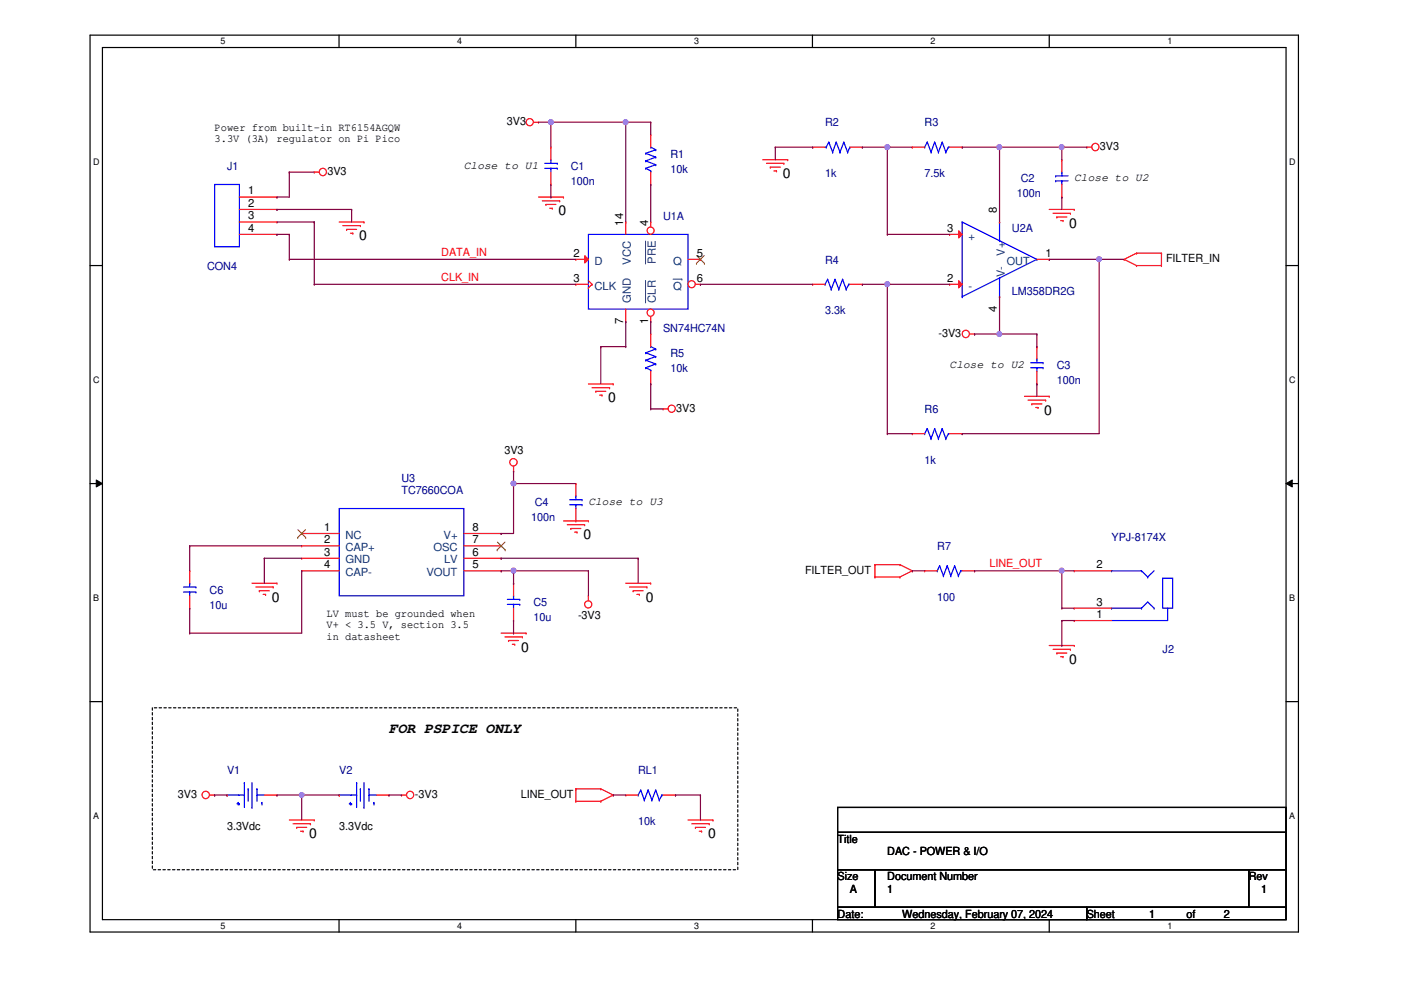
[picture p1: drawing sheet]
<svg xmlns="http://www.w3.org/2000/svg" width="297mm" height="210mm" viewBox="0 0 297 210" stroke-linecap="round" stroke-linejoin="round" font-family="sans-serif">
<path d="M19.1 7.5h256.2v190.1h-256.2zM21.7 10.1h251v184.9h-251z" fill="none" stroke="#000" stroke-width=".25"/>
<g fill="#fff">
<path d="M46.8 7.7h1v2.1h-1z"/>
<path d="M46.8 195.2h1v2.2h-1z"/>
</g>
<path d="M71.9 7.5v2.6M71.9 195v2.6" fill="none" stroke="#000" stroke-width=".25"/>
<g fill="#fff">
<path d="M96.9 7.7h1.1v2.1h-1.1z"/>
<path d="M96.9 195.2h1.1v2.2h-1.1z"/>
</g>
<path d="M122.1 7.5v2.6M122.1 195v2.6" fill="none" stroke="#000" stroke-width=".25"/>
<g fill="#fff">
<path d="M147.2 7.7h1v2.1h-1z"/>
<path d="M147.2 195.2h1v2.2h-1z"/>
</g>
<path d="M172.3 7.5v2.6M172.3 195v2.6" fill="none" stroke="#000" stroke-width=".25"/>
<g fill="#fff">
<path d="M197.3 7.7h1v2.1h-1z"/>
<path d="M197.3 195.2h1v2.2h-1z"/>
</g>
<path d="M222.5 7.5v2.6M222.5 195v2.6" fill="none" stroke="#000" stroke-width=".25"/>
<g fill="#fff">
<path d="M247.5 7.7h1v2.1h-1z"/>
<path d="M247.5 195.2h1v2.2h-1z"/>
<path d="M19.8 33.2h1.3v2.1h-1.3z"/>
<path d="M273.3 33.2h1.4v2.1h-1.4z"/>
<path d="M19.8 79.4h1.3v2.1h-1.3z"/>
<path d="M273.3 79.4h1.4v2.1h-1.4z"/>
</g>
<path d="M19.1 56.3h2.6M272.7 56.3h2.6" fill="none" stroke="#000" stroke-width=".25"/>
<g fill="#fff">
<path d="M19.8 125.6h1.2v2.2h-1.2z"/>
<path d="M273.3 125.6h1.3v2.2h-1.3z"/>
</g>
<path d="M19.1 102.5h2.6M272.7 102.5h2.6" fill="none" stroke="#000" stroke-width=".25"/>
<path d="M20.4 101.8l1.3 .7-1.3 .8zM272.7 102.5l1.3-.7v1.5z" fill="#000"/>
<path d="M20.4 101.8l1.3 .7-1.3 .8zM272.7 102.5l1.3-.7v1.5z" fill="none" stroke="#000" stroke-width=".21"/>
<g fill="#fff">
<path d="M19.8 171.9h1.2v2.1h-1.2z"/>
<path d="M273.3 171.9h1.3v2.1h-1.3z"/>
</g>
<path d="M19.1 148.8h2.6M272.7 148.8h2.6M177.6 171.2h95.1v5.3h-95.1zM177.6 176.5h95.1v7.9h-95.1zM177.6 184.4h7.9v8h-7.9zM177.6 192.4h52.8v2.6h-52.8zM185.5 184.4h79.3v8h-79.3zM230.4 192.4h42.3v2.6h-42.3zM264.8 184.4h7.9v8h-7.9z" fill="none" stroke="#000" stroke-width=".25"/>
<path d="M32.3 150.1h124.1v34.3h-124.1z" fill="none" stroke="#000" stroke-width=".25" stroke-dasharray=".5 .5"/>
<g fill="none" stroke="#f00" stroke-width=".25">
<path d="M66.6 36.5h.1M66.6 36.5h1.1M113.1 25.9h1.1M114.2 25.9h.1M116.8 39.1h.1M116.8 31.2h.1M116.8 31.2v2.7M116.8 36.5v2.6M138 28.6h.1M138 39.1h.1M138 28.6v2.6M138 36.5v2.6"/>
<path d="M161.7 33.9h5.3M162.5 34.6h3.7M163.3 35.4h.1M163.3 35.4h2.1M164.1 36.2h.5M164.6 36.2h.1M166.2 34.6h.1M167 33.9h.1M172.3 31.2h.1M172.3 31.2h2.6M180.2 31.2h2.6M182.8 31.2h.1"/>
<path d="M193.4 31.2h.1M193.4 31.2h2.6M201.3 31.2h2.7M204 31.2h.1M230.4 31.2h.1M230.4 31.2h1.1M50.8 41.8h7.9M50.8 44.4h7.9M50.8 47.1h7.9M50.8 49.7h7.9M58.7 41.8h.1M58.7 44.4h.1"/>
<path d="M58.7 47.1h.1M58.7 49.7h.1M71.9 47.1h5.3M72.7 47.8h3.7M73.5 48.6h.1M73.5 48.6h2.1M74.3 49.4h.5M74.8 49.4h.1M76.4 47.8h.1M77.2 47.1h.1M114.2 41.8h5.3M115 42.6h3.7"/>
<path d="M115.7 43.3h.1M115.7 43.3h2.2M116.5 44.2h.6M117.1 44.2h.1M118.7 42.6h.1M119.5 41.8h.1M222.5 44.4h5.3M223.3 45.2h3.6M224.1 46h.1M224.1 46h2.1M224.9 46.8h.5M225.4 46.8h.1"/>
<path d="M226.9 45.2h.1M227.8 44.4h.1M238.3 55h.1M238.3 55l2.7 1.3M241 53.7h.1M241 56.3h.1M241 53.7l-2.7 1.3M241 53.7h5.3M241 56.3h5.3M246.3 53.7h.1M246.3 56.3h.1M246.3 53.7v2.6"/>
<path d="M138 70.8h.1M138 70.8v2.7M138 78.7v2.7M172.3 60.3h.1M172.3 60.3h2.6M180.2 60.3h2.6M182.8 60.3h.1M205.6 70.8h1M206.6 70.8h.1M219.8 73.5h.1M219.8 73.5v2.6M219.8 78.7v2.7"/>
<path d="M108.9 99.9h.1M108.9 98.8v1.1M124.8 81.4h5.2M125.5 82.2h3.7M126.3 83h.1M126.3 83h2.1M127.1 83.8h.5M127.6 83.8h.1M129.2 82.2h.1M130 81.4h.1M138 81.4h.1M140.6 86.7h.1"/>
<path d="M140.6 86.7h1M193.4 91.9h.1M193.4 91.9h2.6M201.3 91.9h2.7M204 91.9h.1M217.2 84h5.3M218 84.8h3.7M218.8 85.6h.1M218.8 85.6h2.1M219.6 86.4h.5M219.8 81.4h.1M220.1 86.4h.1"/>
<path d="M221.7 84.8h.1M222.5 84h.1M119.5 110.4h5.3M120.3 111.3h3.7M121 112.1h.1M121 112.1h2.1M121.8 112.8h.5M122.1 110.4h.1M122.1 102.5h.1M122.1 102.5v2.7M122.1 107.8v2.6M122.3 112.8h.1"/>
<path d="M124 111.3h.1M124.8 110.4h.1M185.5 119.7h.1M185.5 119.7v2.6M185.5 119.7h5.3M190.8 119.7h.1M190.8 119.7l2.6 1.3M40.2 128.9h.1M40.2 121h.1M40.2 121v2.7M40.2 126.3v2.6M53.4 123.7h5.3"/>
<path d="M54.2 124.5h3.7M55 125.3h.1M55 125.3h2.1M55.8 126h.5M56.3 126h.1M57.9 124.5h.1M58.7 123.7h.1M106.3 134.2h5.2M107.1 135h3.6M107.8 135.8h.1M107.8 135.8h2.1M108.6 136.6h.5"/>
<path d="M108.9 131.6h.1M108.9 123.7h.1M108.9 123.7v2.6M108.9 128.9v2.7M109.1 136.6h.1M110.7 135h.1M111.5 134.2h.1M124.8 126.3h.1M124.8 126.3v1.1M132.7 123.7h5.3M133.5 124.5h3.7M134.2 125.3h.1"/>
<path d="M134.2 125.3h2.2M135 126h.6M135.6 126h.1M137.2 124.5h.1M138 123.7h.1M185.5 122.3h.1M185.5 122.3h5.3M190.8 122.3h.1M193.4 121h.1M193.4 121l-2.6 1.3M222.5 136.9h5.3M223.3 137.7h3.6"/>
<path d="M224.1 138.5h.1M224.1 138.5h2.1M224.9 139.2h.5M225.4 139.2h.1M226.9 137.7h.1M227.8 136.9h.1M227.8 131.6h.1M227.8 121h.1M227.8 128.9h.1M227.8 131.6h7.9M227.8 121h7.9M227.8 128.9h7.9"/>
<path d="M44.5 168.6h1M45.5 168.6h.1M61.3 173.9h5.3M62.1 174.7h3.7M62.9 175.4h.1M62.9 175.4h2.1M63.7 176.2h.6M64.3 176.2h.1M65.8 174.7h.1M66.6 173.9h.1M71.9 168.6h.1M79.8 168.6h2.7"/>
<path d="M82.5 168.6h.1M85.1 168.6h.1M85.1 168.6h1.1M122.1 169.9h.1M122.1 167.3h.1M122.1 169.9h5.3M122.1 167.3v2.6M122.1 167.3h5.3M127.4 169.9h.1M127.4 167.3h.1M127.4 167.3l2.6 1.3M130 168.6h.1"/>
<path d="M130 168.6l-2.6 1.3M132.7 168.6h.1M132.7 168.6h2.6M140.6 168.6h2.6M143.2 168.6h.1M145.9 173.9h5.3M146.7 174.7h3.7M147.4 175.4h.1M147.4 175.4h2.2M148.3 176.2h.5M148.8 176.2h.1M150.4 174.7h.1"/>
<path d="M151.2 173.9h.1"/>
<circle cx="68.4" cy="36.5" r=".77"/>
<circle cx="112.3" cy="25.9" r=".76"/>
<circle cx="232.2" cy="31.2" r=".77"/>
<circle cx="204.8" cy="70.8" r=".77"/>
<circle cx="108.9" cy="98" r=".78"/>
<circle cx="142.4" cy="86.6" r=".76"/>
<circle cx="124.7" cy="128.1" r=".76"/>
<circle cx="43.6" cy="168.5" r=".78"/>
<circle cx="86.9" cy="168.5" r=".77"/>
</g>
<g fill="none" stroke="#00f" stroke-width=".25">
<path d="M45.5 39.1h5.3v13.2h-5.3zM115.5 35.7h2.7M115.5 34.6h2.7M116.8 33.9h.1M116.8 35.7h.1M116.8 33.9v.7M116.8 35.7v.8M118.2 35.7h.1M118.2 34.6h.1M136.9 35.7h.1M136.9 34.1h.1M136.9 32.5h.1"/>
<path d="M136.9 35.7l1.1 .5M136.9 34.1l2.1 .8M136.9 32.5l2.1 .8M138 31.2h.1M138 36.2h.1M138 31.2l1 .5M138 36.2v.3M139 34.9h.1M139 33.3h.1M139 31.7h.1M139 34.9l-2.1 .8M139 33.3l-2.1 .8"/>
<path d="M139 31.7l-2.1 .8M174.9 31.2h.3M175.2 31.2h.1M175.7 30.1h.1M175.7 30.1l-.5 1.1M175.7 30.1l.8 2.2M176.5 32.3h.1M177.3 30.1h.1M177.3 30.1l-.8 2.2M177.3 30.1l.8 2.2M178.1 32.3h.1M178.9 30.1h.1"/>
<path d="M178.9 30.1l-.8 2.2M178.9 30.1l.8 2.2M179.7 32.3h.1M180.2 31.2h.1M180.2 31.2l-.5 1.1M196 31.2h.1M196.6 30.1h.1M196.6 30.1l.8 2.2M196.6 30.1l-.6 1.1M197.4 32.3h.1M198.2 30.1h.1M198.2 30.1l.8 2.2"/>
<path d="M198.2 30.1l-.8 2.2M199 32.3h.1M199.8 30.1h.1M199.8 30.1l.7 2.2M199.8 30.1l-.8 2.2M200.5 32.3h.1M201.1 31.2h.1M201.1 31.2h.2M201.1 31.2l-.6 1.1M175.5 59.2h.1M175.5 59.2l.7 2.1M175.5 59.2l-.6 1.1"/>
<path d="M177 59.2h.1M177 59.2l.8 2.1M177 59.2l-.8 2.1M178.6 59.2h.1M178.6 59.2l.8 2.1M178.6 59.2l-.8 2.1M204 47.1h.1M204 47.1l15.8 7.9M204 47.1v15.8M211.9 51h.1M211.9 58.9h.1M211.9 47.1h.1"/>
<path d="M211.9 47.1v3.9M211.9 58.9v4M219.8 55h.1M219.8 55l-15.8 7.9M136.9 78h.1M136.9 76.4h.1M136.9 74.8h.1M136.9 78l1.1 .5M136.9 76.4l2.1 .8M136.9 74.8l2.1 .8M138 73.5h.1M138 78.5h.1"/>
<path d="M138 78.5v.2M138 73.5l1 .5M139 77.2h.1M139 75.6h.1M139 74h.1M139 77.2l-2.1 .8M139 75.6l-2.1 .8M139 74l-2.1 .8M174.9 60.3h.1M176.2 61.3h.1M177.8 61.3h.1M179.4 61.3h.1"/>
<path d="M180 60.3h.1M180 60.3l-.6 1M180 60.3h.2M204 62.9h.1M211.9 62.9h.1M218.5 78h2.6M218.5 76.9h2.6M219.8 76.1h.1M219.8 78h.1M219.8 76.1v.8M219.8 78v.7M221.1 78h.1"/>
<path d="M221.1 76.9h.1M196 91.9h.1M196.6 90.9h.1M196.6 90.9l.8 2.1M196.6 90.9l-.6 1M197.4 93h.1M198.2 90.9h.1M198.2 90.9l.8 2.1M198.2 90.9l-.8 2.1M199 93h.1M199.8 90.9h.1M199.8 90.9l.7 2.1"/>
<path d="M199.8 90.9l-.8 2.1M200.5 93h.1M201.1 91.9h.1M201.1 91.9l-.6 1.1M201.1 91.9h.2M120.8 107h2.6M120.8 106h2.6M122.1 105.2h.1M122.1 107h.1M122.1 105.2v.8M122.1 107v.8M123.4 107h.1"/>
<path d="M123.4 106h.1M38.9 125.5h2.6M38.9 124.5h2.6M40.2 123.7h.1M40.2 125.5h.1M40.2 123.7v.8M40.2 125.5v.8M41.5 125.5h.1M41.5 124.5h.1M107.6 128.1h2.6M107.6 127.1h2.6M108.9 126.3h.1"/>
<path d="M108.9 128.1h.1M108.9 126.3v.8M108.9 128.1v.8M110.2 128.1h.1M110.2 127.1h.1M235.7 128.9h.1M235.7 121h.1M235.7 128.9h6.3M235.7 121h6.3M242 128.9h.1M242 121h.1M242 128.9l1.3-1.3 1.4 1.3"/>
<path d="M242 121l1.3 1.3M243.3 122.3h.1M244.7 128.9h.1M244.7 121l-1.4 1.3M246.5 122.6h2.1v6.3h-2.1zM247.6 128.9v2.7h-11.9M71.9 168.6h.1M71.9 168.6h3.7M74 170.4h.5M74.3 170.1h.1M74.3 170.1v.6M74.5 170.4h.1"/>
<path d="M75.6 168.6h.1M75.6 165.9h.1M75.6 165.9v5.3M76.4 167.3h.1M76.4 167.3v2.6M77.2 171.2h.1M77.2 165.9v5.3M78.2 167.3h.1M78.2 168.6h.1M78.2 168.6h1.6M78.2 167.3v2.6M79.3 170.1h.1"/>
<path d="M79.3 170.1v.6M135.3 168.6h.1M135.8 167.5h.1M135.8 167.5l.8 2.1M135.8 167.5l-.5 1.1M136.6 169.6h.1M137.4 167.5h.1M137.4 167.5l.8 2.1M137.4 167.5l-.8 2.1M138.2 169.6h.1M139 167.5h.1M139 167.5l.8 2.1"/>
<path d="M139 167.5l-.8 2.1M139.8 169.6h.1M140.3 168.6h.1M140.3 168.6l-.5 1M140.3 168.6h.3"/>
</g>
<path d="M203.2 48.9l.8 .8-.8 .8z" fill="#f00"/>
<path d="M201.3 49.7h.1M201.3 49.7h2.7M203.2 48.9l.8 .8-.8 .8z" fill="none" stroke="#f00" stroke-width=".25"/>
<path d="M203.2 59.5l.8 .8-.8 .7z" fill="#f00"/>
<g fill="none" stroke="#f00" stroke-width=".25">
<path d="M225.1 33.9h.1M225.1 33.9v2.6M225.1 39.1v2.7M124.8 59.5l.7 .8M203.2 59.5l.8 .8-.8 .7zM211.9 47.1h.1M219.8 55h2.7M222.5 55h.1M225.1 41.8h.1M122.1 60.3h.1M122.1 60.3h2.7M124.8 61h.1"/>
<path d="M125.5 60.3h.1M125.5 60.3l-.7 .7M201.3 60.3h.1M201.3 60.3h2.7M211.9 62.9h.1M64 113.1h.1M64 115.7h.1M64 118.4h.1M64 113.1h7.9M64 115.7h7.9M64 118.4h7.9M98.3 113.1h8"/>
<path d="M98.3 115.7h8M98.3 118.4h8M106.3 118.4h.1M106.3 115.7h.1M106.3 113.1h.1M64 121h.1M64 121h7.9M98.3 121h8M106.3 121h.1M196 121h.1M196 121h2.7M204 121h2.6"/>
<path d="M206.6 121h.1"/>
</g>
<g fill="none" stroke="#00f" stroke-width=".25">
<path d="M223.8 38.4h.1M223.8 37.3h.1M223.8 38.4h2.6M223.8 37.3h2.6M225.1 36.5h.1M225.1 38.4h.1M225.1 36.5v.8M225.1 38.4v.7M124.8 49.7h21.1v15.8h-21.1zM71.9 107.8h26.4v18.5h-26.4zM199.2 120h.1M199.2 120l.8 2.1"/>
<path d="M199.2 120l-.5 1M200.8 120h.1M200.8 120l.8 2.1M200.8 120l-.8 2.1M202.4 120h.1M202.4 120l.8 2.1M202.4 120l-.8 2.1M198.7 121h.1M200 122.1h.1M201.6 122.1h.1M203.2 122.1h.1M203.7 121h.1"/>
<path d="M203.7 121l-.5 1.1M203.7 121h.3"/>
</g>
<path d="M63.1 114h.1M63.2 112.3l1.6 1.7M64.8 112.3l-1.7 1.7M64.8 114h.1M105.4 116.6h.1M105.5 114.9l1.6 1.7M107.1 114.9l-1.7 1.7M107.1 116.6h.1" fill="none" stroke="#804000" stroke-width=".21"/>
<circle cx="137.9" cy="66.3" r=".75" fill="#fff"/>
<g fill="none" stroke="#f00" stroke-width=".25">
<path d="M138 68.2h.1M138 67.1v1.1"/>
<circle cx="137.9" cy="66.3" r=".75"/>
</g>
<path d="M136.9 59.5h.1M136.9 59.5v4.7" fill="none" stroke="#004080" stroke-width=".21"/>
<path d="M124 54.2l.8 .8-.8 .8z" fill="#f00"/>
<path d="M122.1 55h.1M122.1 55h2.7M124 54.2l.8 .8-.8 .8z" fill="none" stroke="#f00" stroke-width=".25"/>
<circle cx="137.9" cy="48.9" r=".75" fill="#fff"/>
<g fill="none" stroke="#f00" stroke-width=".25">
<path d="M132.7 47.1h.1M132.7 47.1v2.6M138 47.1h.1M138 47.1v1M145.9 55h2.6M148.5 55h.1M132.7 68.2h.1M132.7 65.5v2.7"/>
<circle cx="137.9" cy="48.9" r=".75"/>
</g>
<path d="M136.9 51.1h.1M136.9 51.1v4.9" fill="none" stroke="#004080" stroke-width=".21"/>
<path d="M147.7 55.8h.1M147.7 54.2l1.7 1.6M149.3 54.2l-1.6 1.6M149.4 55.8h.1" fill="none" stroke="#804000" stroke-width=".21"/>
<circle cx="146.7" cy="60.3" r=".75" fill="#fff"/>
<g fill="none" stroke="#f00" stroke-width=".25">
<path d="M147.4 60.3h1.1M148.5 60.3h.1M48.1 168.6h.1M56 168.6h2.7M58.7 168.6h.1"/>
<circle cx="146.7" cy="60.3" r=".75"/>
</g>
<path d="M142.7 59.2h1.9M144.6 59.2h.1" fill="none" stroke="#004080" stroke-width=".21"/>
<g fill="none" stroke="#00f" stroke-width=".25">
<path d="M48.1 168.6h.1M48.1 168.6h3.7M50.2 170.4h.6M50.5 170.1h.1M50.5 170.1v.6M50.8 170.4h.1M51.8 168.6h.1M51.8 165.9h.1M51.8 165.9v5.3M52.6 167.3h.1M52.6 167.3v2.6M53.4 171.2h.1"/>
<path d="M53.4 165.9v5.3M54.5 167.3h.1M54.5 168.6h.1M54.5 167.3v2.6M54.5 168.6h1.5M55.5 170.1h.1M55.5 170.1v.6"/>
</g>
<g fill="none" stroke="#800040" stroke-width=".25">
<path d="M61.3 36.5h.1M61.3 36.5v5.3h-2.6M61.3 36.5h5.3M211.9 31.2h.1M211.9 31.2v15.9M58.7 44.4h.1M58.7 41.8h.1M58.7 44.4h15.8M58.7 47.1h7.9M61.3 55h.1M61.3 55h60.8M66.6 47.1h.1"/>
<path d="M66.6 47.1v13.2M188.1 49.7h.1M188.1 49.7h13.2M66.6 60.3h.1M66.6 60.3h55.5M127.4 73.5h.1M127.4 73.5h5.3M127.4 73.5v7.9M132.7 68.2h.1M132.7 73.5h.1M132.7 68.2v5.3M138 68.2h.1"/>
<path d="M138 68.2v2.6M148.5 60.3h.1M148.5 60.3h23.8M182.8 60.3h.1M182.8 60.3h5.3M211.9 70.8h.1M211.9 62.9v7.9M40.2 115.7h.1M40.2 115.7h23.8M40.2 115.7v5.3M56 118.4h.1M56 118.4v5.3"/>
<path d="M56 118.4h8M40.2 134.2h.1M40.2 128.9h.1M40.2 128.9v5.3M64 121h.1M64 121v13.2h-23.8M106.3 121h.1M106.3 121h2.6M58.7 168.6h.1M58.7 168.6h13.2M64 168.6h.1M64 168.6v5.3"/>
</g>
<circle cx="64" cy="168.5" r=".5" fill="#f0f"/>
<circle cx="64" cy="168.5" r=".5" fill="none" stroke="#f0f" stroke-width=".25"/>
<g fill="none" stroke="#800040" stroke-width=".25">
<path d="M222.5 55h.1M222.5 55h10.5M138 81.4h.1M138 81.4v5.3M106.3 118.4h.1M106.3 118.4h29M108.9 134.2h.1M108.9 121h.1M108.9 121h15.9M108.9 131.6v2.6M225.1 121h.1M225.1 128.9h.1"/>
<path d="M225.1 136.9h.1M225.1 131.6h.1M225.1 121h2.7M225.1 121v7.9M225.1 131.6v5.3M225.1 128.9h2.7M225.1 131.6h2.7M45.5 168.6h.1M45.5 168.6h2.6M130 168.6h.1M130 168.6h2.7M143.2 168.6h.1"/>
<path d="M143.2 168.6h5.3M148.5 168.6h.1M148.5 168.6v5.3"/>
</g>
<circle cx="108.9" cy="121" r=".51" fill="#f0f"/>
<circle cx="108.9" cy="121" r=".51" fill="none" stroke="#f0f" stroke-width=".25"/>
<path d="M233 55h.1M233 55v36.9M135.3 118.4h.1M135.3 118.4v5.3M108.9 123.7h.1M108.9 121v2.7M124.8 121h.1M124.8 121v5.3" fill="none" stroke="#800040" stroke-width=".25"/>
<circle cx="233" cy="54.9" r=".5" fill="#f0f"/>
<circle cx="233" cy="54.9" r=".5" fill="none" stroke="#f0f" stroke-width=".25"/>
<path d="M233 55h.1M233 55h5.3M188.1 60.3h.1M188.1 60.3v31.6" fill="none" stroke="#800040" stroke-width=".25"/>
<circle cx="188.1" cy="60.2" r=".51" fill="#f0f"/>
<circle cx="188.1" cy="60.2" r=".51" fill="none" stroke="#f0f" stroke-width=".25"/>
<g fill="none" stroke="#800040" stroke-width=".25">
<path d="M164.4 31.2h7.9M172.3 31.2h.1M182.8 31.2h.1M182.8 31.2h5.3M204 31.2h.1M204 31.2h21.1M211.9 31.2h.1M188.1 60.3h.1M188.1 60.3h13.2M188.1 91.9h.1M188.1 91.9h5.3M204 91.9h.1"/>
<path d="M204 91.9h29"/>
</g>
<circle cx="225.1" cy="31.2" r=".51" fill="#f0f"/>
<circle cx="225.1" cy="31.2" r=".51" fill="none" stroke="#f0f" stroke-width=".25"/>
<circle cx="211.9" cy="31.2" r=".51" fill="#f0f"/>
<circle cx="211.9" cy="31.2" r=".51" fill="none" stroke="#f0f" stroke-width=".25"/>
<path d="M193.4 121h.1M193.4 121h2.6M206.6 121h.1M206.6 121h18.5" fill="none" stroke="#800040" stroke-width=".25"/>
<circle cx="225.1" cy="121" r=".51" fill="#f0f"/>
<circle cx="225.1" cy="121" r=".51" fill="none" stroke="#f0f" stroke-width=".25"/>
<path d="M188.1 31.2h.1M188.1 31.2v18.5M82.5 168.6h.1M82.5 168.6h2.6" fill="none" stroke="#800040" stroke-width=".25"/>
<circle cx="188.1" cy="31.2" r=".51" fill="#f0f"/>
<circle cx="188.1" cy="31.2" r=".51" fill="none" stroke="#f0f" stroke-width=".25"/>
<g fill="none" stroke="#800040" stroke-width=".25">
<path d="M114.2 25.9h23.8M116.8 25.9h.1M116.8 25.9v5.3M132.7 25.9h.1M132.7 25.9v21.2M138 25.9h.1M138 39.1h.1M138 25.9v2.7M138 39.1v8M188.1 31.2h.1M188.1 31.2h5.3M138 86.7h.1"/>
<path d="M138 86.7h2.6"/>
</g>
<circle cx="132.6" cy="25.9" r=".51" fill="#f0f"/>
<circle cx="132.6" cy="25.9" r=".51" fill="none" stroke="#f0f" stroke-width=".25"/>
<circle cx="116.8" cy="25.9" r=".51" fill="#f0f"/>
<circle cx="116.8" cy="25.9" r=".51" fill="none" stroke="#f0f" stroke-width=".25"/>
<path d="M116.8 39.1v2.7M225.1 31.2h.1M225.1 31.2h5.3M225.1 31.2v2.7M116.8 41.8h.1M225.1 41.8h.1M225.1 41.8v2.6M206.6 70.8h.1M206.6 70.8h13.2M219.8 70.8h.1" fill="none" stroke="#800040" stroke-width=".25"/>
<circle cx="211.9" cy="70.8" r=".51" fill="#f0f"/>
<circle cx="211.9" cy="70.8" r=".51" fill="none" stroke="#f0f" stroke-width=".25"/>
<path d="M164.4 31.2h.1M164.4 31.2v2.7M219.8 73.5h.1M219.8 70.8v2.7M108.9 99.9h.1M108.9 99.9v13.2h-2.6M219.8 81.4h.1M219.8 81.4v2.6M106.3 113.1h.1M108.9 102.5h.1" fill="none" stroke="#800040" stroke-width=".25"/>
<circle cx="108.9" cy="102.5" r=".5" fill="#f0f"/>
<circle cx="108.9" cy="102.5" r=".5" fill="none" stroke="#f0f" stroke-width=".25"/>
<path d="M58.7 49.7h.1M58.7 49.7h2.6M61.3 49.7h.1M61.3 49.7v5.3M74.5 44.4h.1M74.5 44.4v2.7M108.9 102.5h.1M108.9 102.5h13.2" fill="none" stroke="#800040" stroke-width=".25"/>
<circle cx="64" cy="168.5" r=".5" fill="#f0f"/>
<circle cx="64" cy="168.5" r=".5" fill="none" stroke="#f0f" stroke-width=".25"/>
<circle cx="108.9" cy="121" r=".51" fill="#f0f"/>
<circle cx="108.9" cy="121" r=".51" fill="none" stroke="#f0f" stroke-width=".25"/>
<circle cx="233" cy="54.9" r=".5" fill="#f0f"/>
<circle cx="233" cy="54.9" r=".5" fill="none" stroke="#f0f" stroke-width=".25"/>
<circle cx="188.1" cy="60.2" r=".51" fill="#f0f"/>
<circle cx="188.1" cy="60.2" r=".51" fill="none" stroke="#f0f" stroke-width=".25"/>
<circle cx="225.1" cy="31.2" r=".51" fill="#f0f"/>
<circle cx="225.1" cy="31.2" r=".51" fill="none" stroke="#f0f" stroke-width=".25"/>
<circle cx="211.9" cy="31.2" r=".51" fill="#f0f"/>
<circle cx="211.9" cy="31.2" r=".51" fill="none" stroke="#f0f" stroke-width=".25"/>
<circle cx="225.1" cy="121" r=".51" fill="#f0f"/>
<circle cx="225.1" cy="121" r=".51" fill="none" stroke="#f0f" stroke-width=".25"/>
<circle cx="188.1" cy="31.2" r=".51" fill="#f0f"/>
<circle cx="188.1" cy="31.2" r=".51" fill="none" stroke="#f0f" stroke-width=".25"/>
<circle cx="132.6" cy="25.9" r=".51" fill="#f0f"/>
<circle cx="132.6" cy="25.9" r=".51" fill="none" stroke="#f0f" stroke-width=".25"/>
<circle cx="116.8" cy="25.9" r=".51" fill="#f0f"/>
<circle cx="116.8" cy="25.9" r=".51" fill="none" stroke="#f0f" stroke-width=".25"/>
<circle cx="211.9" cy="70.8" r=".51" fill="#f0f"/>
<circle cx="211.9" cy="70.8" r=".51" fill="none" stroke="#f0f" stroke-width=".25"/>
<circle cx="108.9" cy="102.5" r=".5" fill="#f0f"/>
<circle cx="108.9" cy="102.5" r=".5" fill="none" stroke="#f0f" stroke-width=".25"/>
<text font-size="3.1" x="82.5" y="155.4">FOR PSPICE ONLY</text>
<g font-size="2.9">
<text x="165.9" y="37.8">0</text>
<text x="118.4" y="45.7">0</text>
<text x="76.1" y="51">0</text>
<text x="226.7" y="48.3">0</text>
<text x="128.9" y="85.3">0</text>
<text x="221.4" y="87.9">0</text>
<text x="123.7" y="114.3">0</text>
<text x="57.7" y="127.5">0</text>
<text x="136.9" y="127.5">0</text>
<text x="110.5" y="138.1">0</text>
<text x="226.7" y="140.8">0</text>
<text x="65.6" y="177.8">0</text>
<text x="150.1" y="177.8">0</text>
</g>
<g font-size="2.4">
<text x="45.5" y="27.8">Power from built-in RT6154AGQW</text>
<text x="107.5" y="26.5">3V3</text>
<text x="45.5" y="30.2">3.3V (3A) regulator on Pi Pico</text>
<text x="98.3" y="35.9">Close to U1</text>
<text x="233.2" y="31.8">3V3</text>
<text x="52.6" y="41.2">1</text>
<text x="69.4" y="37.1">3V3</text>
<text x="227.8" y="38.5">Close to U2</text>
<text x="52.6" y="43.9">2</text>
<text x="52.6" y="46.5">3</text>
<text x="132.1" y="47.8" transform="rotate(-90 132.1 47.8)">14</text>
<text x="137.4" y="47.8" transform="rotate(-90 137.4 47.8)">4</text>
<text x="211.4" y="45.2" transform="rotate(-90 211.4 45.2)">8</text>
<text x="52.6" y="49.1">4</text>
<text x="200.8" y="49.1">3</text>
<text x="121.6" y="59.7">3</text>
<text x="121.6" y="54.4">2</text>
<text x="147.7" y="54.4">5</text>
<text x="147.7" y="59.7">6</text>
<text x="200.8" y="59.7">2</text>
<text x="221.7" y="54.4">1</text>
<text x="247.2" y="55.6">FILTER_IN</text>
<text x="132.1" y="68.7" transform="rotate(-90 132.1 68.7)">7</text>
<text x="137.4" y="68.7" transform="rotate(-90 137.4 68.7)">1</text>
<text x="199" y="71.5">-3V3</text>
<text x="211.4" y="66.1" transform="rotate(-90 211.4 66.1)">4</text>
<text x="201.3" y="78.1">Close to U2</text>
<text x="143.4" y="87.3">3V3</text>
<text x="106.9" y="96.3">3V3</text>
<text x="124.8" y="107.1">Close to U3</text>
<text x="68.7" y="112.6">1</text>
<text x="100.2" y="112.6">8</text>
<text x="68.7" y="115.2">2</text>
<text x="68.7" y="117.8">3</text>
<text x="100.2" y="117.8">6</text>
<text x="100.2" y="115.2">7</text>
<text x="68.7" y="120.5">4</text>
<text x="100.2" y="120.5">5</text>
<text x="170.7" y="121.6">FILTER_OUT</text>
<text x="232.5" y="120.5">2</text>
<text x="69.3" y="130.9">LV must be grounded when</text>
<text x="122.6" y="131.1">-3V3</text>
<text x="232.5" y="131">1</text>
<text x="232.5" y="128.4">3</text>
<text x="69.3" y="133.2">V+ &lt; 3.5 V, section 3.5</text>
<text x="69.3" y="135.6">in datasheet</text>
<text x="37.7" y="169.2">3V3</text>
<text x="88" y="169.2">-3V3</text>
<text x="110.4" y="169.2">LINE_OUT</text>
<text x="48.1" y="176.1">3.3Vdc</text>
<text x="71.9" y="176.1">3.3Vdc</text>
<text x="177.6" y="178.7">Title</text>
<text x="188.1" y="181.4">DAC - POWER &amp; I/O</text>
<text x="177.6" y="186.6">Size</text>
<text x="180.2" y="189.3">A</text>
<text x="188.1" y="186.6">Document Number</text>
<text x="188.1" y="189.3">1</text>
<text x="264.8" y="186.6">Rev</text>
<text x="267.4" y="189.3">1</text>
<text x="177.6" y="194.6">Date:</text>
<text x="191.3" y="194.6">Wednesday, February 07, 2024</text>
<text x="230.4" y="194.6">Sheet</text>
<text x="243.6" y="194.6">1</text>
<text x="251.5" y="194.6">of</text>
<text x="259.5" y="194.6">2</text>
</g>
<g font-size="2.4" fill="#000080">
<text x="174.9" y="26.8">R2</text>
<text x="196" y="26.8">R3</text>
<text x="142.2" y="33.4">R1</text>
<text x="48.1" y="36.1">J1</text>
<text x="121" y="36.1">C1</text>
<text x="121" y="39.2">100n</text>
<text x="142.2" y="36.6">10k</text>
<text x="174.9" y="37.6">1k</text>
<text x="196" y="37.6">7.5k</text>
<text x="215.6" y="41.9">100n</text>
<text x="216.4" y="38.7">C2</text>
<text x="140.6" y="46.6">U1A</text>
<text x="214.5" y="49.3">U2A</text>
<text x="43.9" y="57.2">CON4</text>
<text x="174.9" y="55.9">R4</text>
<text x="214.5" y="62.5">LM358DR2G</text>
<text x="140.6" y="70.4">SN74HC74N</text>
<text x="174.9" y="66.7">3.3k</text>
<text x="142.2" y="75.7">R5</text>
<text x="142.2" y="78.8">10k</text>
<text x="224.1" y="78.3">C3</text>
<text x="224.1" y="81.5">100n</text>
<text x="196" y="87.5">R6</text>
<text x="196" y="98.4">1k</text>
<text x="85.1" y="102.1">U3</text>
<text x="85.1" y="104.7">TC7660COA</text>
<text x="113.4" y="107.4">C4</text>
<text x="112.6" y="110.5">100n</text>
<text x="198.7" y="116.6">R7</text>
<text x="235.7" y="114.8">YPJ-8174X</text>
<text x="44.4" y="125.9">C6</text>
<text x="44.4" y="129">10u</text>
<text x="113.1" y="128.5">C5</text>
<text x="113.1" y="131.7">10u</text>
<text x="198.7" y="127.5">100</text>
<text x="246.5" y="138.6">J2</text>
<text x="48.1" y="164.2">V1</text>
<text x="71.9" y="164.2">V2</text>
<text x="135.3" y="164.2">RL1</text>
<text x="135.3" y="175">10k</text>
</g>
<g font-size="2.4" fill="#004080">
<text x="205.3" y="50.8">+</text>
<text x="126.1" y="56.1">D</text>
<text x="133.8" y="56.1" transform="rotate(-90 133.8 56.1)">VCC</text>
<text x="139.1" y="56" transform="rotate(-90 139.1 56)">PRE</text>
<text x="142.7" y="56.1">Q</text>
<text x="213.1" y="58.7" transform="rotate(-90 213.1 58.7)">V-</text>
<text x="213.1" y="54.2" transform="rotate(-90 213.1 54.2)">V+</text>
<text x="213.5" y="56.1">OUT</text>
<text x="126.1" y="61.4">CLK</text>
<text x="133.8" y="64.2" transform="rotate(-90 133.8 64.2)">GND</text>
<text x="139.1" y="64.2" transform="rotate(-90 139.1 64.2)">CLR</text>
<text x="142.7" y="61.4">Q</text>
<text x="205.3" y="61.4">-</text>
<text x="73.2" y="114.2">NC</text>
<text x="73.2" y="116.8">CAP+</text>
<text x="73.2" y="119.5">GND</text>
<text x="91.9" y="116.8">OSC</text>
<text x="94.1" y="114.2">V+</text>
<text x="94.1" y="119.5">LV</text>
<text x="73.2" y="122.1">CAP-</text>
<text x="90.4" y="122.1">VOUT</text>
</g>
<g font-size="2.4" fill="#f00">
<text x="93.6" y="54.3">DATA_IN</text>
<text x="93.6" y="59.6">CLK_IN</text>
<text x="209.8" y="120.3">LINE_OUT</text>
</g>
<g font-size="1.9">
<text x="46.8" y="9.4">5</text>
<text x="96.9" y="9.4">4</text>
<text x="147.2" y="9.4">3</text>
<text x="197.3" y="9.4">2</text>
<text x="247.5" y="9.4">1</text>
<text x="19.8" y="34.9">D</text>
<text x="273.3" y="34.9">D</text>
<text x="19.8" y="81.1">C</text>
<text x="273.3" y="81.1">C</text>
<text x="19.8" y="127.3">B</text>
<text x="273.3" y="127.3">B</text>
<text x="19.8" y="173.6">A</text>
<text x="273.3" y="173.6">A</text>
<text x="46.8" y="196.9">5</text>
<text x="96.9" y="196.9">4</text>
<text x="147.2" y="196.9">3</text>
<text x="197.3" y="196.9">2</text>
<text x="247.5" y="196.9">1</text>
</g>
</svg>
